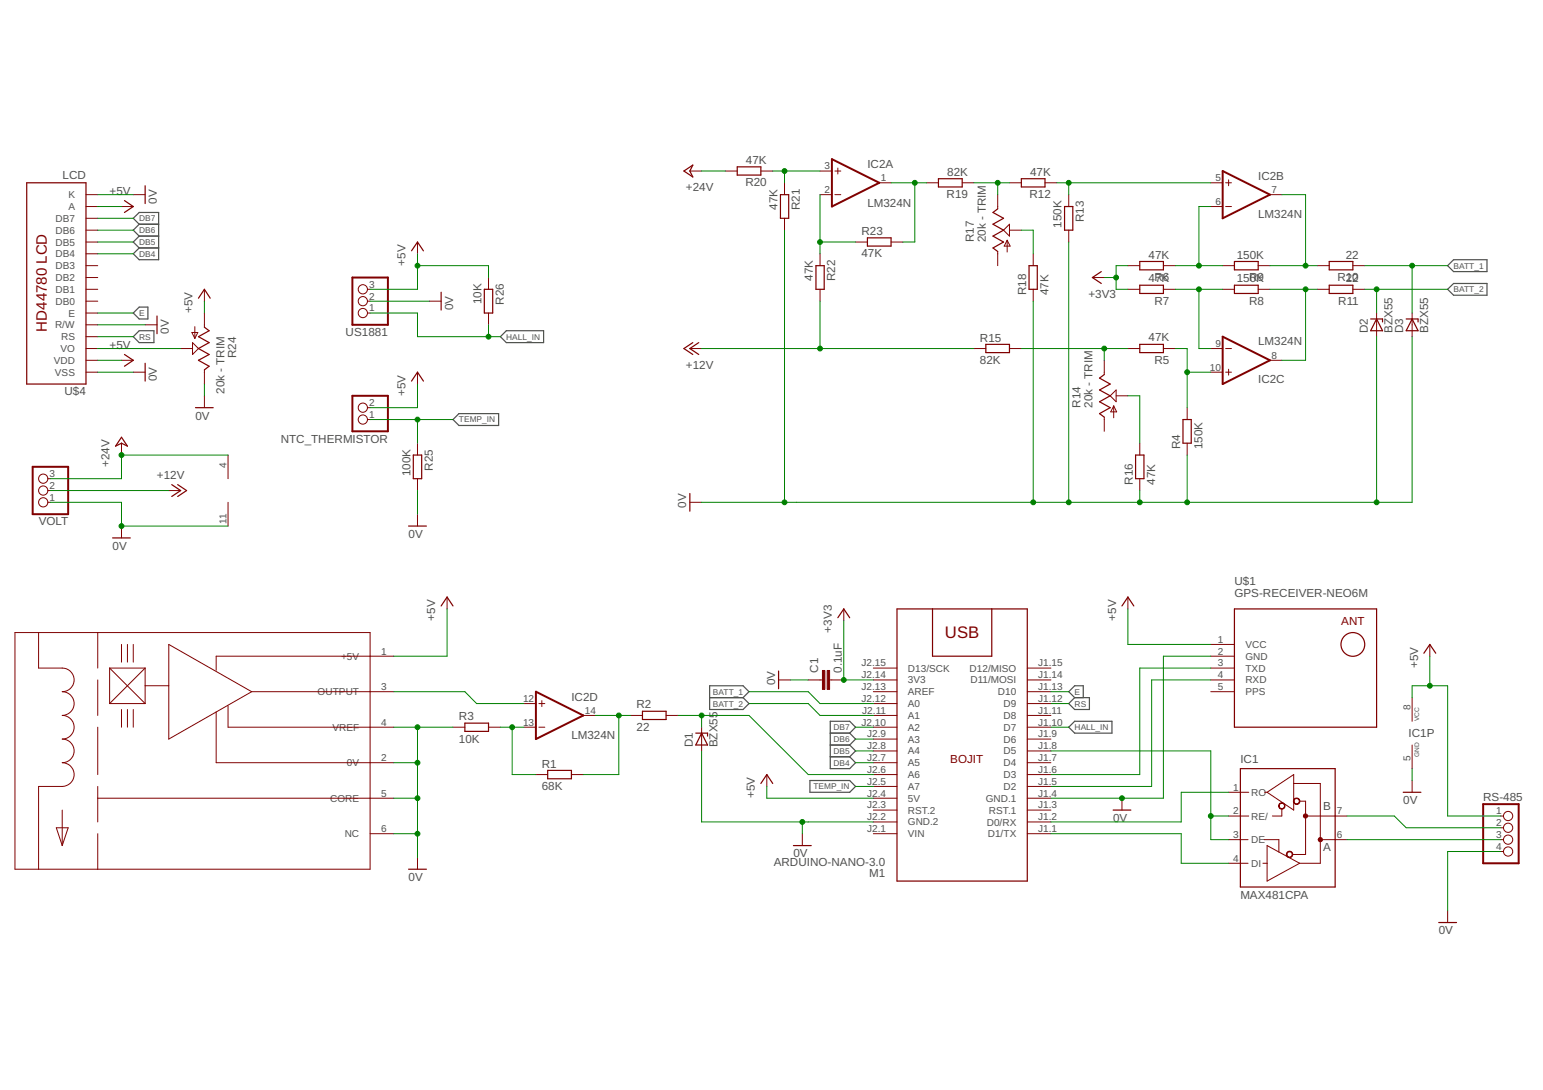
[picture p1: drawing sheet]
<svg xmlns="http://www.w3.org/2000/svg" width="297mm" height="210mm" viewBox="0 0 297 210" stroke-linecap="round" stroke-linejoin="round" font-family="sans-serif">
<g fill="none" stroke="#505050" stroke-width=".23">
<path d="M26.8 43.2l-1.1-1.2 1.1-1.1h3.7v9.1h-3.7l-1.1-1.1 1.1-1.1M26.8 47.8h3.7M26.8 45.5l-1.1 1.1 1.1 1.2M26.8 45.5h3.7M26.8 43.2l-1.1 1.1 1.1 1.2M26.8 43.2h3.7M278.7 55.7l1.1-1.1h6.5v2.3h-6.5zM278.7 51.2l1.1-1.2h6.5v2.3h-6.5zM25.7 64.8l1.1-1.1h2.8v2.3h-2.8zM25.7 60.3l1.1-1.2h1.7v2.3h-1.7zM97.5 63.7h7.1v2.3h-7.1l-1.2-1.2zM87.2 80.8l1.1-1.1h7.7v2.2h-7.7z"/>
<path d="M136.6 132.1h6.4l1.2 1.1-1.2 1.1 1.2 1.2-1.2 1.1h-6.4zM136.6 134.3h6.4M205.7 135.5l1.2-1.2h2.8v2.3h-2.8zM206.9 134.3l-1.2-1.1 1.2-1.1h1.6v2.2M155.9 150.3h7.7l1.1 1.1-1.1 1.2h-7.7zM159.8 145.7h3.8M159.8 143.5h3.8M159.8 141.2h3.8M163.6 141.2l1.1-1.2-1.1-1.1h-3.8v9.1h3.8l1.1-1.1-1.1-1.2M163.6 143.5l1.1 1.1-1.1 1.1M163.6 141.2l1.1 1.1-1.1 1.2M205.7 140l1.2-1.1h7.2v2.3h-7.2z"/>
</g>
<g fill="none" stroke="#800000" stroke-width=".19">
<path d="M16.6 37.5h2.2M16.6 39.8h2.2M23.4 39.8h2.3M25.7 37.5h2.2M132.8 32.9h2.3M139.6 32.9h2.3M146.5 32.9h2.3M151 35.2v2.3M157.9 32.9h2.2M157.9 37.5h2.2M160.7 32.9h1.2M160.7 37.5h1.2"/>
<path d="M161.3 32.4v1.1M169.3 35.2h2.2M178.4 35.2h2.3M185.2 35.2h2.3M192.1 37.5v2.7M194.3 35.2h2.3M201.2 35.2h2.3M205.7 37.5v2.3M233.1 35.2h2.3M233.1 39.8h2.3M235.9 35.2h1.2M235.9 39.8h1.2"/>
<path d="M236.5 34.6v1.2M244.5 37.5h2.3M16.6 58h2.2M16.6 55.7h2.2M16.6 53.4h2.2M16.6 51.2h2.2M16.6 48.9h2.2M16.6 46.6h2.2M16.6 44.3h2.2M16.6 42h2.2M39.3 55.7v2.3M70.7 58h.5"/>
<path d="M70.7 55.7h.5M80.4 46.6v2.3M82.7 58h2.2M94 53.4v2.3M151 42v2.3M157.9 48.9v2.3M157.9 55.7v2.3M164.7 46.6h2.3M171.5 46.6h2.3M192.1 48.4v2.8M193.2 44.3l1.1-1.1v2.3zM193.9 46.3v2.2"/>
<path d="M193.9 46.3l.6 1.1h-1.2zM194.3 44.3h2.3M198.9 48.9v2.3M198.9 55.7v2.3M205.7 44.3v2.3M210.3 53.4h2.3M217.1 55.7h2.3M217.1 51.2h2.3M224 55.7h2.3M224 51.2h2.3M235.4 55.7h2.2M235.4 51.2h2.2"/>
<path d="M242.2 55.7h2.3M242.2 51.2h2.3M253.6 55.7h2.3M253.6 51.2h2.3M260.4 55.7h2.3M260.4 51.2h2.3M16.6 71.7h2.2M16.6 67.1h2.2M16.6 69.4h2.2M16.6 60.3h2.2M16.6 62.5h2.2M16.6 64.8h2.2"/>
<path d="M23.4 69.4h2.3M25.7 71.7h2.2M27.9 62.5h2.3M34.8 67.1h2.3M36.9 64h1.2l-.6 1.2zM37.1 66l1.1 1.1-1.1 1.2zM37.5 62.9v2.3M39.3 60.3v2.7M39.3 71.2v2.8M39.3 76.2v2.3M70.7 60.3h.5M70.7 78.5h.5"/>
<path d="M80.4 71.7v2.3M94 60.3v2.2M132.8 67.1h2.3M187.5 67.1h2.3M194.3 67.1h2.3M212.6 69.4v2.7M213.7 76.2l1.2-1.1v2.3zM214.4 78.2v2.3M214.4 78.2l.6 1.1h-1.2zM214.9 76.2h2.2M217.1 67.1h2.3M224 67.1h2.3"/>
<path d="M228.5 78.5v2.3M233.1 71.7h2.3M233.1 67.1h2.3M235.9 71.7h1.2M235.9 67.1h1.2M236.5 71.1v1.1M244.5 69.4h2.3M265 60.3v4.5M271.8 60.3v4.5M9.2 96.7h.5M9.2 94.5h.5M9.2 92.2h.5"/>
<path d="M23.4 85.3v2.3M32.5 94.5h2.3M43.9 87.6v4.6M43.9 96.7v4.6M70.7 80.8h.5M80.4 85.3v2.3M80.4 92.2v2.3M80.4 99v2.3M132.8 96.7h2.3M212.6 80.3v2.8M219.4 85.3v2.3M219.4 92.2v2.3"/>
<path d="M228.5 85.3v2.3M23.4 101.3v2.3M86.1 115v2.3M162.4 117.3v2.2M217.1 115v2.3M2.9 121.8h68.3v45.6h-68.3zM7.4 121.8v6.9h4.6a2.28 2.28 0 0 1 2.3 2.2 2.28 2.28 0 0 1-2.3 2.3 2.29 2.29 0 0 1 2.3 2.3 2.29 2.29 0 0 1-2.3 2.3 2.28 2.28 0 0 1 2.3 2.2 2.28 2.28 0 0 1-2.3 2.3 2.28 2.28 0 0 1 2.3 2.3 2.28 2.28 0 0 1-2.3 2.3 2.29 2.29 0 0 1 2.3 2.3 2.29 2.29 0 0 1-2.3 2.2h-4.6v16M18.8 121.8v6.9M18.8 130.9v6.9M21.1 135.5h6.8M21.1 128.7h6.8M21.1 128.7v6.8"/>
<path d="M21.1 128.7l6.8 6.8M23.4 124.1v3.4M23.4 136.6v3.4M24.5 124.1v3.4M24.5 136.6v3.4M25.7 124.1v3.4M25.7 136.6v3.4M27.9 128.7v6.8M27.9 128.7l-6.8 6.8M27.9 132.1h4.6M32.5 124.1l16 9.1-16 9.1zM41.6 137.1v9.8h34.2"/>
<path d="M43.9 135.9v4.1h31.9M48.5 133.2h27.3M75.8 126.4h-34.2v2.7M100.9 135.5h2.3M103.7 135.5h1.2M104.3 134.9v1.2M112.3 137.8h2.3M121.4 137.8h2.3M128.2 137.8h2.3M149.9 130.9h2.3M155.6 130.9h2.7M159.7 130.9h2.7"/>
<path d="M168.1 137.8h4.6M168.1 135.5h4.6M168.1 133.2h4.6M168.1 130.9h4.6M168.1 128.7h4.6M197.8 137.8h4.5M197.8 135.5h4.5M197.8 133.2h4.5M197.8 130.9h4.5M197.8 128.7h4.5M233.1 133.2h4.5M233.1 130.9h4.5"/>
<path d="M233.1 128.7h4.5M233.1 126.4h4.5M233.1 124.1h4.5M271.8 134.3v4.6M275.3 124.1v2.3M10.8 159.4h2.3l-1.1 3.4zM12 156v6.8M18.8 153.7h57M18.8 140v9.2M18.8 151.4v6.9M87.2 140h2.3M94 140h2.3"/>
<path d="M100.9 140h2.3M103.2 149.2h2.2M103.7 140h1.2M110 149.2h2.3M135.1 140v4.6M147.6 149.2v2.2M168.1 158.3h4.6M168.1 156h4.6M168.1 153.7h4.6M168.1 151.4h4.6M168.1 149.2h4.6M168.1 146.9h4.6"/>
<path d="M168.1 144.6h4.6M168.1 142.3h4.6M168.1 140h4.6M197.8 158.3h4.5M197.8 156h4.5M197.8 153.7h4.5M197.8 151.4h4.5M197.8 149.2h4.5M197.8 146.9h4.5M197.8 144.6h4.5M197.8 142.3h4.5M197.8 140h4.5"/>
<path d="M216 153.7v2.3M236.5 157.1h3.9M236.5 152.6h3.9M243.5 152.6h.4M243.9 152.6l5.1-3.4v6.8zM246.8 155.8v1.3h-1.9M249 150.9h5.2v15.3h-4M250.2 154.3h1.1v10.2h-2.5M251.3 157.1h8M271.8 143.5v4.5M271.8 150.3v2.3M288.9 157.1h.5"/>
<path d="M288.9 159.4h.5M18.8 160.5v6.9M71.2 160.5h4.6M80.4 165.1v2.3M154.5 160.5v2.3M168.1 160.5h4.6M197.8 160.5h4.5M236.5 161.7h3.8M236.5 166.2h3.8M243.1 166.2h.8M243.4 161.7h2.8v2.4M243.9 162.8l6.3 3.4-6.3 3.5z"/>
<path d="M254.2 161.7h5.1M278.7 175.4v2.3M288.9 161.7h.5M288.9 164h.5"/>
<circle cx="69.8" cy="55.7" r=".89"/>
<circle cx="69.8" cy="58" r=".89"/>
<circle cx="69.8" cy="78.5" r=".89"/>
<circle cx="69.8" cy="60.3" r=".89"/>
<circle cx="8.3" cy="96.7" r=".89"/>
<circle cx="8.3" cy="92.2" r=".89"/>
<circle cx="8.3" cy="94.5" r=".89"/>
<circle cx="69.8" cy="80.8" r=".89"/>
<circle cx="290.3" cy="157.1" r=".89"/>
<circle cx="290.3" cy="159.4" r=".89"/>
<circle cx="290.3" cy="164" r=".89"/>
<circle cx="290.3" cy="161.7" r=".89"/>
</g>
<g fill="none" stroke="#800000" stroke-width=".23">
<path d="M5.1 35.2h11.5v38.8h-11.5zM24 38.6l1.7 1.2-1.7 1.1M27.9 35.8v3.4M131.7 32.9l1.7-1.1-.6 1.1 .6 1.2zM141.9 32.1h4.6v1.6h-4.6zM150.2 37.5h1.6v4.5h-1.6zM180.7 34.4h4.5v1.6h-4.5zM196.6 34.4h4.6v1.6h-4.6zM204.9 39.8h1.6v4.5h-1.6zM38.2 57.4l1.1-1.7 1.2 1.7M79.2 48.3l1.2-1.7 1.1 1.7M84.9 56.3v3.4"/>
<path d="M93.2 55.7h1.6v4.6h-1.6zM157.1 51.2h1.6v4.5h-1.6zM167 45.8h4.5v1.6h-4.5zM192.1 40.2l-.9 .7 2 1.1-2 1.2 2 1.1-2 1.2 2 1.1-2 1.2 .9 .6M198.1 51.2h1.6v4.5h-1.6zM212 52.3l-1.7 1.1 1.7 1.2M219.4 50.4h4.6v1.6h-4.6zM219.4 54.9h4.6v1.6h-4.6zM237.6 50.4h4.6v1.6h-4.6zM237.6 54.9h4.6v1.6h-4.6zM255.9 50.4h4.5v1.6h-4.5zM255.9 54.9h4.5v1.6h-4.5z"/>
<path d="M24 68.3l1.7 1.1-1.7 1.1M27.9 70v3.4M30.2 60.9v3.4M37.6 78.5h3.4M39.3 63l1 .7-2.1 1.1 2.1 1.2-2.1 1.1 2.1 1.2-2.1 1.1 2.1 1.1-1 .7M79.2 73.4l1.2-1.7 1.1 1.7M133.4 66l-1.7 1.1 1.7 1.2M134.5 66l-1.7 1.1 1.7 1.2M189.8 66.3h4.5v1.6h-4.5zM212.6 72.1l-.9 .7 2 1.2-2 1.1 2 1.1-2 1.2 2 1.1-2 1.2 .9 .6M219.4 66.3h4.6v1.6h-4.6zM263.9 61.4h2.2v.6"/>
<path d="M265 61.4l1.1 2.3h-2.2zM270.7 61.4h2.3v.6M271.8 61.4l1.2 2.3h-2.3zM23.4 84.2l1.1 1.7-1.1-.6-1.2 .6zM33.1 93.3l1.7 1.2-1.7 1.1M34.2 93.3l1.7 1.2-1.7 1.1M79.6 87.6h1.6v4.6h-1.6zM132.8 95v3.4M218.6 87.6h1.6v4.6h-1.6zM227.7 80.8h1.6v4.5h-1.6zM21.7 103.6h3.4M78.7 101.3h3.4"/>
<path d="M84.9 116.7l1.2-1.7 1.1 1.7M161.3 119l1.1-1.7 1.2 1.7M172.7 117.3h25.1v52.4h-25.1zM179.5 117.3v9.1h11.4v-9.1M216 116.7l1.1-1.7 1.2 1.7M237.6 117.3h27.4v22.7h-27.4zM89.5 139.3h4.5v1.5h-4.5zM123.7 137h4.5v1.6h-4.5zM149.9 129.2v3.4M274.1 125.8l1.2-1.7 1.1 1.7M105.4 148.4h4.6v1.6h-4.6zM133.9 141.2h2.3v.6"/>
<path d="M135.1 141.2l1.1 2.3h-2.3zM146.5 150.9l1.1-1.7 1.2 1.7M214.3 156h3.4M238.8 148h18.2v22.8h-18.2zM270.1 152.6h3.4M78.7 167.4h3.4M152.7 162.8h3.5M277 177.7h3.4"/>
<circle cx="260.4" cy="124.1" r="2.29"/>
</g>
<path d="M160.1 30.6l9.2 4.6-9.2 4.6zM235.4 32.9l9.1 4.6-9.1 4.5zM67.8 53.4h6.9v9.1h-6.9zM67.8 76.2h6.9v6.9h-6.9zM235.4 64.8l9.1 4.6-9.1 4.6zM6.3 89.9h6.8v9.1h-6.8zM103.2 133.2l9.1 4.6-9.1 4.5zM285.5 154.9h6.9v11.3h-6.9z" fill="none" stroke="#800000" stroke-width=".38"/>
<g fill="#800000" stroke="#800000" stroke-width=".19">
<path d="M246.3 154.8a.62 .62 0 0 1 1 0 .62 .62 0 0 1-.3 1 .62 .62 0 0 1-.9-.6h.2a.51 .51 0 0 1 .6-.5 .51 .51 0 0 1 .2 .8 .51 .51 0 0 1-.8-.1l-.2-.2z" fill-rule="evenodd"/>
<path d="M249.2 153.9a.63 .63 0 0 1 1 .1 .63 .63 0 0 1-.4 .9 .63 .63 0 0 1-.8-.6h.1a.52 .52 0 0 1 .8-.4 .52 .52 0 0 1 .1 .8 .52 .52 0 0 1-.9-.2v-.2h-.1z" fill-rule="evenodd"/>
<path d="M247.8 164.1a.62 .62 0 0 1 1 .1 .62 .62 0 0 1-.4 .9 .62 .62 0 0 1-.8-.6h.1a.51 .51 0 0 1 .7-.5 .51 .51 0 0 1 .2 .9 .51 .51 0 0 1-.8-.2l-.2-.2z" fill-rule="evenodd"/>
<path d="M251 156.9a.41 .41 0 0 1 .6 0 .41 .41 0 0 1-.1 .6 .41 .41 0 0 1-.6-.4h.5h-.5z" fill-rule="evenodd"/>
<path d="M253.8 161.5l.4-.2 .4 .3a.41 .41 0 0 1-.4 .5 .41 .41 0 0 1-.4-.4h.4h-.4z" fill-rule="evenodd"/>
</g>
<g fill="#800000" stroke="#800000" stroke-width=".19">
<path d="M159.2 129.1h.5v3.7h-.5z"/>
<path d="M158.3 129.1h.5v3.7h-.5z"/>
</g>
<g fill="none" stroke="#008000" stroke-width=".19">
<path d="M18.8 37.5h6.9M18.8 39.8h4.6M135.1 32.9h4.5M148.8 32.9h9.1M151 32.9v2.3M157.9 37.5v11.4M171.5 35.2h6.9M176.1 35.2v11.4h-2.3M187.5 35.2h6.8M192.1 35.2v2.3M203.5 35.2h29.6M205.7 35.2v2.3"/>
<path d="M233.1 39.8h-2.3v11.4M246.8 37.5h4.5v13.7M18.8 44.3h6.9M18.8 46.6h6.9M18.8 48.9h6.9M18.8 42h6.9M39.3 58v2.3M71.2 58h11.5M80.4 48.9v6.8h-9.2M80.4 51.2h13.6v2.2M151 44.3v52.4M157.9 58v9.1"/>
<path d="M157.9 46.6h6.8M196.6 44.3h2.3v4.6M198.9 58v38.7M205.7 46.6v50.1M212.6 53.4h2.3M217.1 51.2h-2.2v4.5h2.2M226.3 55.7h9.1M226.3 51.2h9.1M230.8 55.7v11.4h2.3M244.5 55.7h9.1M244.5 51.2h9.1M251.3 55.7v13.7h-4.5"/>
<path d="M262.7 55.7h16M262.7 51.2h16M265 55.7v4.6M271.8 51.2v9.1M18.8 71.7h6.9M18.8 62.5h9.1M18.8 69.4h4.6M18.8 67.1h16M18.8 64.8h6.9M18.8 60.3h6.9M39.3 74v2.2M71.2 60.3h9.2v4.5h15.9"/>
<path d="M80.4 74v4.5h-9.2M94 62.5v2.3M135.1 67.1h52.4M196.6 67.1h20.5M212.6 67.1v2.3M217.1 76.2h2.3v9.1M226.3 67.1h2.2v11.4M228.5 71.7h4.6M265 64.8v31.9M271.8 64.8v31.9h-136.7M9.7 96.7h13.7v4.6h20.5M9.7 94.5h22.8"/>
<path d="M43.9 87.6h-20.5v4.6h-13.7M71.2 80.8h16M80.4 80.8v4.5M80.4 94.5v4.5M219.4 94.5v2.2M228.5 87.6v9.1M86.1 117.3v9.1h-10.3M162.4 119.5v11.4h5.7M217.1 117.3v6.8h16M75.8 133.2h13.7l2.3 2.3h9.1M114.6 137.8h6.8M119.1 137.8v11.4h-6.8"/>
<path d="M130.5 137.8h13.7l11.4 11.4h12.5M135.1 137.8v2.2M144.2 135.5h11.4l2.3 2.3h10.2M144.2 133.2h11.4l2.3 2.3h10.2M152.2 130.9h3.4M202.3 135.5h3.4M202.3 133.2h3.4M233.1 126.4h-9.1v27.3h-21.7M233.1 130.9h-11.4v20.5h-19.4M233.1 128.7h-13.7v20.5h-17.1M271.8 134.3v-2.2h6.9v25h10.2M275.3 126.4v5.7"/>
<path d="M75.8 140h11.4M75.8 146.9h4.6M75.8 153.7h4.6M80.4 140v25.1M96.3 140h4.6M98.6 140v9.2h4.6M135.1 144.6v13.7h33M147.6 151.4v2.3h20.5M154.5 158.3v2.2M164.7 144.6h3.4M164.7 140h3.4M164.7 146.9h3.4"/>
<path d="M164.7 151.4h3.4M164.7 142.3h3.4M202.3 144.6h30.8v17.1h3.4M202.3 140h3.4M233.1 157.1h3.4M236.5 152.6h-9.1v5.7h-25.1M259.3 157.1h9.1l2.3 2.3h18.2M271.8 148v2.3M75.8 160.5h4.6M202.3 160.5h25.1v5.7h9.1M259.3 161.7h29.6M288.9 164h-10.2v11.4"/>
</g>
<g fill="#008000" stroke="#008000" stroke-width=".19">
<circle cx="233.1" cy="157.1" r=".47"/>
<circle cx="154.5" cy="158.3" r=".47"/>
<circle cx="80.4" cy="140" r=".47"/>
<circle cx="80.4" cy="146.9" r=".47"/>
<circle cx="80.4" cy="153.7" r=".47"/>
<circle cx="80.4" cy="160.5" r=".47"/>
<circle cx="23.4" cy="101.3" r=".47"/>
<circle cx="265" cy="96.7" r=".47"/>
<circle cx="228.5" cy="96.7" r=".47"/>
<circle cx="219.4" cy="96.7" r=".47"/>
<circle cx="205.7" cy="96.7" r=".47"/>
<circle cx="198.9" cy="96.7" r=".47"/>
<circle cx="151" cy="96.7" r=".47"/>
<circle cx="216" cy="153.7" r=".47"/>
<circle cx="275.3" cy="132.1" r=".47"/>
<circle cx="80.4" cy="51.2" r=".47"/>
<circle cx="98.6" cy="140" r=".47"/>
<circle cx="119.1" cy="137.8" r=".47"/>
<circle cx="135.1" cy="137.8" r=".47"/>
<circle cx="157.9" cy="67.1" r=".47"/>
<circle cx="23.4" cy="87.6" r=".47"/>
<circle cx="162.4" cy="130.9" r=".47"/>
<circle cx="214.9" cy="53.4" r=".47"/>
<circle cx="251.3" cy="51.2" r=".47"/>
<circle cx="251.3" cy="55.7" r=".47"/>
<circle cx="230.8" cy="55.7" r=".47"/>
<circle cx="230.8" cy="51.2" r=".47"/>
<circle cx="228.5" cy="71.7" r=".47"/>
<circle cx="265" cy="55.7" r=".47"/>
<circle cx="271.8" cy="51.2" r=".47"/>
<circle cx="205.7" cy="35.2" r=".47"/>
<circle cx="212.6" cy="67.1" r=".47"/>
<circle cx="192.1" cy="35.2" r=".47"/>
<circle cx="176.1" cy="35.2" r=".47"/>
<circle cx="157.9" cy="46.6" r=".47"/>
<circle cx="151" cy="32.9" r=".47"/>
<circle cx="80.4" cy="80.8" r=".47"/>
<circle cx="94" cy="64.8" r=".47"/>
</g>
<text font-size="3.2" fill="#800000" x="181.9" y="123">USB</text>
<text font-size="2.9" fill="#800000" x="9" y="63.8" transform="rotate(-90 9 63.8)">HD44780 LCD</text>
<g font-size="2.2" fill="#505050">
<text x="12" y="34.5">LCD</text>
<text x="143.5" y="35.9">R20</text>
<text x="143.6" y="31.6">47K</text>
<text x="167" y="32.4">IC2A</text>
<text x="182.4" y="33.8">82K</text>
<text x="198.3" y="33.8">47K</text>
<text x="242.2" y="34.6">IC2B</text>
<text x="21.1" y="37.5">+5V</text>
<text x="30.2" y="39.2" transform="rotate(-90 30.2 39.2)">0V</text>
<text x="132" y="36.8">+24V</text>
<text x="149.7" y="40.3" transform="rotate(-90 149.7 40.3)">47K</text>
<text x="154" y="40.5" transform="rotate(-90 154 40.5)">R21</text>
<text x="167" y="39.8">LM324N</text>
<text x="182.2" y="38.1">R19</text>
<text x="198.2" y="38.1">R12</text>
<text x="165.8" y="45.3">R23</text>
<text x="187.5" y="46.6" transform="rotate(-90 187.5 46.6)">R17</text>
<text x="189.8" y="46.6" transform="rotate(-90 189.8 46.6)">20k - TRIM</text>
<text x="204.4" y="43.9" transform="rotate(-90 204.4 43.9)">150K</text>
<text x="208.7" y="42.8" transform="rotate(-90 208.7 42.8)">R13</text>
<text x="242.2" y="42">LM324N</text>
<text x="78.1" y="51.2" transform="rotate(-90 78.1 51.2)">+5V</text>
<text x="165.8" y="49.6">47K</text>
<text x="221.1" y="49.8">47K</text>
<text x="238.1" y="49.8">150K</text>
<text x="259.1" y="49.8">22</text>
<text x="87.2" y="59.7" transform="rotate(-90 87.2 59.7)">0V</text>
<text x="92.7" y="58.6" transform="rotate(-90 92.7 58.6)">10K</text>
<text x="97" y="58.7" transform="rotate(-90 97 58.7)">R26</text>
<text x="156.5" y="54" transform="rotate(-90 156.5 54)">47K</text>
<text x="160.8" y="54.1" transform="rotate(-90 160.8 54.1)">R22</text>
<text x="197.6" y="56.9" transform="rotate(-90 197.6 56.9)">R18</text>
<text x="201.9" y="56.9" transform="rotate(-90 201.9 56.9)">47K</text>
<text x="209.5" y="57.3">+3V3</text>
<text x="221.1" y="54.3">4R6</text>
<text x="222.2" y="58.7">R7</text>
<text x="222.4" y="54.3">7K</text>
<text x="238.1" y="54.3">15R9</text>
<text x="240.5" y="58.7">R8</text>
<text x="240.6" y="54.3">0K</text>
<text x="257.5" y="54.1">R22</text>
<text x="257.6" y="58.7">R11</text>
<text x="259.1" y="54.1">10</text>
<text x="32.5" y="64.3" transform="rotate(-90 32.5 64.3)">0V</text>
<text x="37.1" y="60.3" transform="rotate(-90 37.1 60.3)">+5V</text>
<text x="66.5" y="64.7">US1881</text>
<text x="188.6" y="65.8">R15</text>
<text x="221.1" y="65.7">47K</text>
<text x="263.3" y="64.2" transform="rotate(-90 263.3 64.2)">D2</text>
<text x="268.1" y="64.2" transform="rotate(-90 268.1 64.2)">BZX55</text>
<text x="270.1" y="64.2" transform="rotate(-90 270.1 64.2)">D3</text>
<text x="274.9" y="64.2" transform="rotate(-90 274.9 64.2)">BZX55</text>
<text x="21.1" y="67.1">+5V</text>
<text x="45.5" y="69" transform="rotate(-90 45.5 69)">R24</text>
<text x="132" y="71">+12V</text>
<text x="188.6" y="70.1">82K</text>
<text x="222.2" y="70">R5</text>
<text x="242.2" y="66.4">LM324N</text>
<text x="12.4" y="76">U$4</text>
<text x="30.2" y="73.4" transform="rotate(-90 30.2 73.4)">0V</text>
<text x="43.2" y="75.8" transform="rotate(-90 43.2 75.8)">20k - TRIM</text>
<text x="78.1" y="76.2" transform="rotate(-90 78.1 76.2)">+5V</text>
<text x="242.2" y="73.8">IC2C</text>
<text x="37.6" y="80.8">0V</text>
<text x="208" y="78.5" transform="rotate(-90 208 78.5)">R14</text>
<text x="210.3" y="78.5" transform="rotate(-90 210.3 78.5)">20k - TRIM</text>
<text x="21.1" y="89.9" transform="rotate(-90 21.1 89.9)">+24V</text>
<text x="54.1" y="85.2">NTC_THERMISTOR</text>
<text x="227.2" y="86.5" transform="rotate(-90 227.2 86.5)">R4</text>
<text x="231.5" y="86.5" transform="rotate(-90 231.5 86.5)">150K</text>
<text x="30.2" y="92.2">+12V</text>
<text x="79" y="91.7" transform="rotate(-90 79 91.7)">100K</text>
<text x="83.3" y="90.6" transform="rotate(-90 83.3 90.6)">R25</text>
<text x="218.1" y="93.3" transform="rotate(-90 218.1 93.3)">R16</text>
<text x="222.4" y="93.3" transform="rotate(-90 222.4 93.3)">47K</text>
<text x="7.5" y="101.2">VOLT</text>
<text x="132.1" y="97.8" transform="rotate(-90 132.1 97.8)">0V</text>
<text x="21.7" y="105.9">0V</text>
<text x="78.7" y="103.6">0V</text>
<text x="237.6" y="112.7">U$1</text>
<text x="83.8" y="119.5" transform="rotate(-90 83.8 119.5)">+5V</text>
<text x="214.9" y="119.5" transform="rotate(-90 214.9 119.5)">+5V</text>
<text x="237.6" y="115">GPS-RECEIVER-NEO6M</text>
<text x="160.1" y="121.8" transform="rotate(-90 160.1 121.8)">+3V3</text>
<text x="149.2" y="132" transform="rotate(-90 149.2 132)">0V</text>
<text x="157.5" y="129.6" transform="rotate(-90 157.5 129.6)">C1</text>
<text x="162.1" y="129.6" transform="rotate(-90 162.1 129.6)">0.1uF</text>
<text x="273" y="128.6" transform="rotate(-90 273 128.6)">+5V</text>
<text x="110" y="134.9">IC2D</text>
<text x="122.5" y="136.4">R2</text>
<text x="88.3" y="143">10K</text>
<text x="88.3" y="138.7">R3</text>
<text x="110" y="142.3">LM324N</text>
<text x="122.5" y="140.7">22</text>
<text x="133.4" y="143.9" transform="rotate(-90 133.4 143.9)">D1</text>
<text x="138.2" y="143.9" transform="rotate(-90 138.2 143.9)">BZX55</text>
<text x="271.2" y="141.9">IC1P</text>
<text x="104.3" y="147.8">R1</text>
<text x="238.8" y="146.9">IC1</text>
<text x="104.3" y="152.1">68K</text>
<text x="145.3" y="153.7" transform="rotate(-90 145.3 153.7)">+5V</text>
<text x="254.7" y="156">B</text>
<text x="270.1" y="154.9">0V</text>
<text x="285.5" y="154.3">RS-485</text>
<text x="214.3" y="158.3">0V</text>
<text x="148.9" y="166.7">ARDUINO-NANO-3.0</text>
<text x="152.7" y="165.1">0V</text>
<text x="254.7" y="164">A</text>
<text x="78.7" y="169.7">0V</text>
<text x="167.3" y="169">M1</text>
<text x="238.8" y="173.1">MAX481CPA</text>
<text x="277" y="179.9">0V</text>
</g>
<g font-size="2.2" fill="#800000">
<text x="258.2" y="120.3">ANT</text>
<text x="182.9" y="146.9">BOJIT</text>
</g>
<g font-size="1.9" fill="#505050">
<text x="158.7" y="32.6">3</text>
<text x="169.6" y="34.9">1</text>
<text x="234" y="34.9">5</text>
<text x="13.2" y="40.5">A</text>
<text x="13.2" y="38.2">K</text>
<text x="158.7" y="37.2">2</text>
<text x="234" y="39.4">6</text>
<text x="244.8" y="37.2">7</text>
<text x="10.7" y="47.3">DB5</text>
<text x="10.7" y="45">DB6</text>
<text x="10.7" y="42.7">DB7</text>
<text x="10.7" y="51.9">DB3</text>
<text x="10.7" y="49.6">DB4</text>
<text x="10.7" y="58.7">DB0</text>
<text x="10.7" y="56.4">DB1</text>
<text x="10.7" y="54.1">DB2</text>
<text x="71.1" y="60">1</text>
<text x="71.1" y="57.7">2</text>
<text x="71.1" y="55.4">3</text>
<text x="10.6" y="63.2">R/W</text>
<text x="11.8" y="65.5">RS</text>
<text x="13.2" y="61">E</text>
<text x="10.4" y="70.1">VDD</text>
<text x="11.7" y="67.8">VO</text>
<text x="232.9" y="71.4">10</text>
<text x="234" y="66.8">9</text>
<text x="244.8" y="69.1">8</text>
<text x="10.6" y="72.4">VSS</text>
<text x="71.1" y="80.5">1</text>
<text x="71.1" y="78.2">2</text>
<text x="9.5" y="94.1">2</text>
<text x="9.5" y="91.9">3</text>
<text x="43.6" y="90.1" transform="rotate(-90 43.6 90.1)">4</text>
<text x="9.5" y="96.4">1</text>
<text x="43.6" y="100.8" transform="rotate(-90 43.6 100.8)">11</text>
<text x="234.5" y="123.8">1</text>
<text x="239.7" y="124.8">VCC</text>
<text x="65.7" y="127.1">+5V</text>
<text x="73.3" y="126.1">1</text>
<text x="165.8" y="130.6">J2.14</text>
<text x="165.8" y="128.3">J2.15</text>
<text x="174.8" y="131.6">3V3</text>
<text x="174.8" y="129.3">D13/SCK</text>
<text x="186.7" y="129.3">D12/MISO</text>
<text x="186.8" y="131.6">D11/MOSI</text>
<text x="199.9" y="130.6">J1.14</text>
<text x="199.9" y="128.3">J1.15</text>
<text x="234.5" y="130.6">4</text>
<text x="234.5" y="128.3">3</text>
<text x="234.5" y="126.1">2</text>
<text x="239.7" y="131.6">RXD</text>
<text x="239.7" y="129.3">TXD</text>
<text x="239.7" y="127.1">GND</text>
<text x="61.2" y="133.9">OUTPUT</text>
<text x="73.3" y="132.9">3</text>
<text x="100.7" y="135.2">12</text>
<text x="112.6" y="137.4">14</text>
<text x="165.8" y="135.2">J2.12</text>
<text x="165.8" y="132.9">J2.13</text>
<text x="166" y="137.4">J2.11</text>
<text x="174.8" y="136.2">A0</text>
<text x="174.8" y="133.9">AREF</text>
<text x="192.1" y="133.9">D10</text>
<text x="193.2" y="136.2">D9</text>
<text x="199.9" y="137.4">J1.11</text>
<text x="199.9" y="135.2">J1.12</text>
<text x="199.9" y="132.9">J1.13</text>
<text x="234.5" y="132.9">5</text>
<text x="239.7" y="133.9">PPS</text>
<text x="271.5" y="136.8" transform="rotate(-90 271.5 136.8)">8</text>
<text x="64" y="140.7">VREF</text>
<text x="73.3" y="139.7">4</text>
<text x="100.7" y="139.7">13</text>
<text x="165.8" y="139.7">J2.10</text>
<text x="166.9" y="142">J2.9</text>
<text x="174.8" y="143">A3</text>
<text x="174.8" y="140.7">A2</text>
<text x="174.8" y="138.4">A1</text>
<text x="193.2" y="143">D6</text>
<text x="193.2" y="140.7">D7</text>
<text x="193.2" y="138.5">D8</text>
<text x="199.9" y="142">J1.9</text>
<text x="199.9" y="139.7">J1.10</text>
<text x="66.8" y="147.6">0V</text>
<text x="73.3" y="146.6">2</text>
<text x="166.9" y="148.8">J2.6</text>
<text x="166.9" y="146.6">J2.7</text>
<text x="166.9" y="144.3">J2.8</text>
<text x="174.8" y="149.8">A6</text>
<text x="174.8" y="147.6">A5</text>
<text x="174.8" y="145.3">A4</text>
<text x="193.2" y="149.9">D3</text>
<text x="193.2" y="147.6">D4</text>
<text x="193.2" y="145.3">D5</text>
<text x="199.9" y="148.8">J1.6</text>
<text x="199.9" y="146.6">J1.7</text>
<text x="199.9" y="144.3">J1.8</text>
<text x="271.5" y="146.6" transform="rotate(-90 271.5 146.6)">5</text>
<text x="63.6" y="154.4">CORE</text>
<text x="73.3" y="153.4">5</text>
<text x="166.9" y="155.7">J2.3</text>
<text x="166.9" y="153.4">J2.4</text>
<text x="166.9" y="151.1">J2.5</text>
<text x="174.8" y="154.4">5V</text>
<text x="174.8" y="152.1">A7</text>
<text x="189.8" y="154.4">GND.1</text>
<text x="193.2" y="152.1">D2</text>
<text x="199.9" y="155.7">J1.3</text>
<text x="199.9" y="153.4">J1.4</text>
<text x="199.9" y="151.1">J1.5</text>
<text x="237.4" y="152.3">1</text>
<text x="240.9" y="153.3">RO</text>
<text x="66.4" y="161.2">NC</text>
<text x="73.3" y="160.2">6</text>
<text x="166.9" y="160.2">J2.1</text>
<text x="166.9" y="158">J2.2</text>
<text x="174.8" y="161.2">VIN</text>
<text x="174.8" y="159">GND.2</text>
<text x="174.8" y="156.7">RST.2</text>
<text x="190" y="159">D0/RX</text>
<text x="190.2" y="161.2">D1/TX</text>
<text x="190.4" y="156.7">RST.1</text>
<text x="199.9" y="160.2">J1.1</text>
<text x="199.9" y="158">J1.2</text>
<text x="237.4" y="156.8">2</text>
<text x="237.4" y="161.4">3</text>
<text x="240.9" y="157.8">RE/</text>
<text x="257.3" y="161.4">6</text>
<text x="257.3" y="156.8">7</text>
<text x="288" y="156.8">1</text>
<text x="288" y="159.1">2</text>
<text x="288" y="161.4">3</text>
<text x="237.4" y="165.9">4</text>
<text x="240.9" y="162.4">DE</text>
<text x="240.9" y="166.9">DI</text>
<text x="288" y="163.7">4</text>
</g>
<g font-size="1.6" fill="#505050">
<text x="26.8" y="47.2">DB5</text>
<text x="26.8" y="44.9">DB6</text>
<text x="26.8" y="42.6">DB7</text>
<text x="26.8" y="49.5">DB4</text>
<text x="279.8" y="51.7">BATT_1</text>
<text x="279.8" y="56.3">BATT_2</text>
<text x="26.8" y="65.4">RS</text>
<text x="26.8" y="60.8">E</text>
<text x="97.5" y="65.4">HALL_IN</text>
<text x="88.3" y="81.4">TEMP_IN</text>
<text x="137.3" y="136.1">BATT_2</text>
<text x="137.3" y="133.8">BATT_1</text>
<text x="206.9" y="136.1">RS</text>
<text x="206.9" y="133.8">E</text>
<text x="160.4" y="142.9">DB6</text>
<text x="160.4" y="140.6">DB7</text>
<text x="206.9" y="140.6">HALL_IN</text>
<text x="160.4" y="147.5">DB4</text>
<text x="160.4" y="145.2">DB5</text>
<text x="156.6" y="152">TEMP_IN</text>
</g>
<g font-size="1.3" fill="#505050">
<text x="273.2" y="138.9" transform="rotate(-90 273.2 138.9)">VCC</text>
<text x="273.2" y="145.7" transform="rotate(-90 273.2 145.7)">GND</text>
</g>
</svg>
